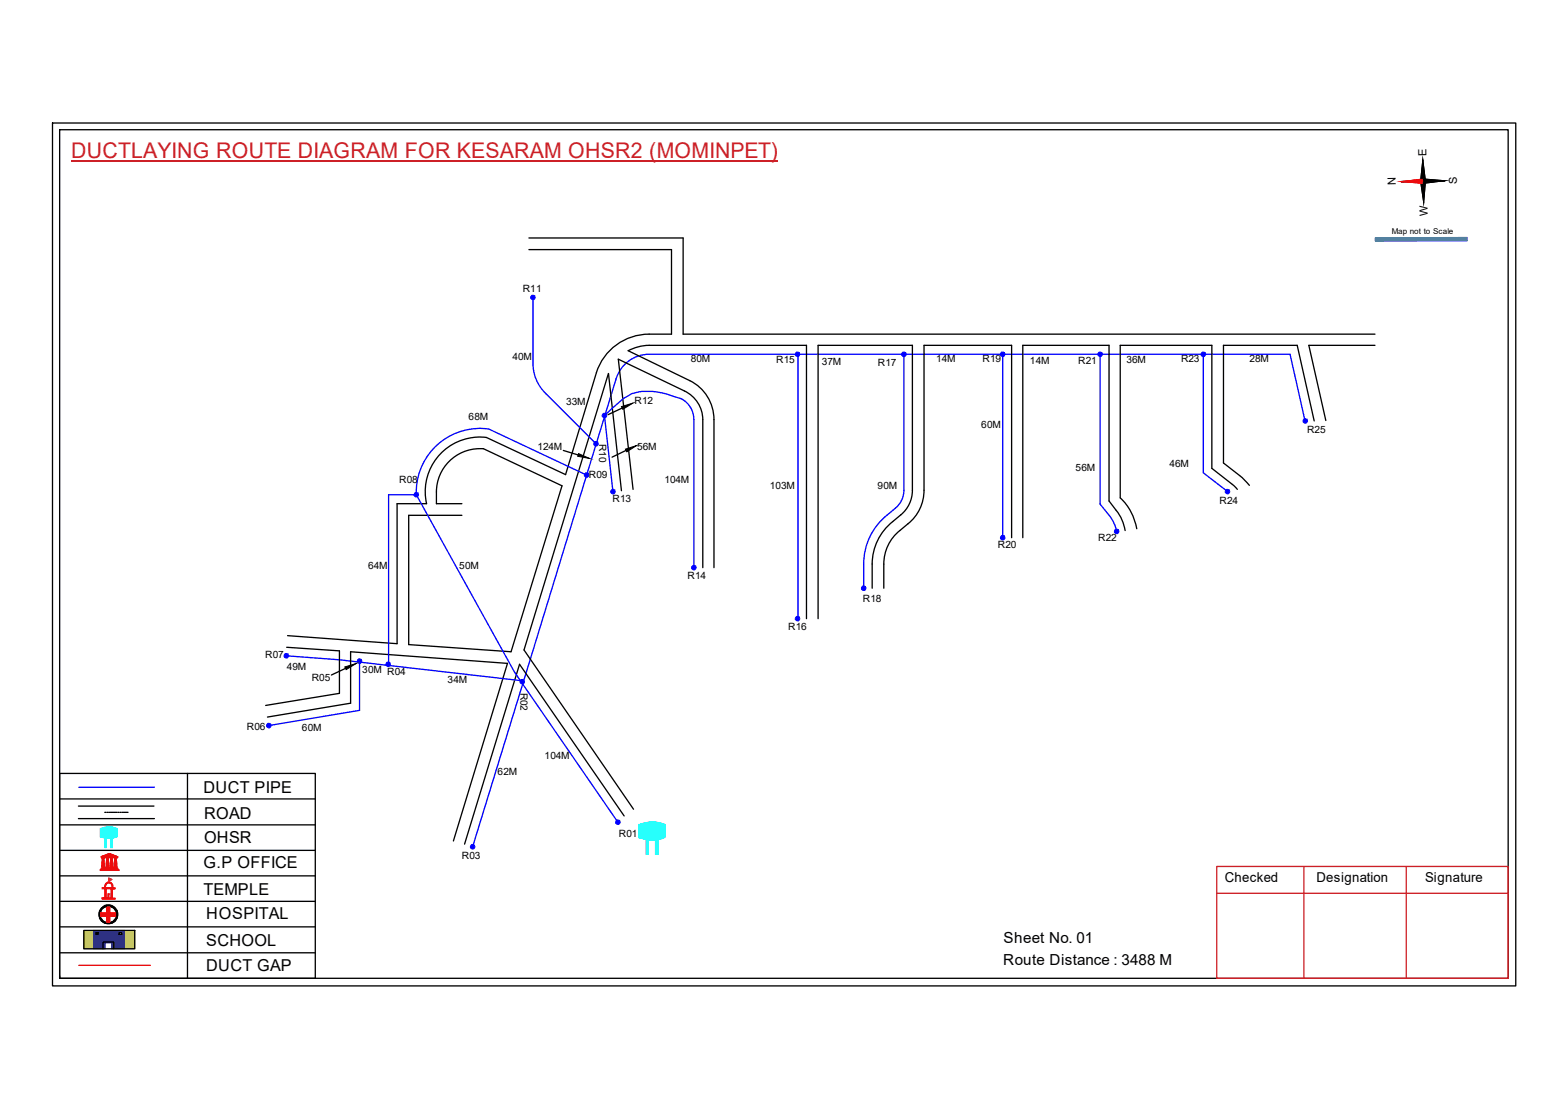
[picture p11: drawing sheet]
<svg xmlns="http://www.w3.org/2000/svg" width="297mm" height="210mm" viewBox="0 0 297 210" stroke-linecap="round" stroke-linejoin="round" font-family="sans-serif">
<path d="M11.3 151.2h48.4M11.3 156.1h48.4M14.9 152.6h14.3M14.9 154.9h14.3M35.5 146.4v38.8M11.3 175.4h48.4M11.3 161h48.4M11.3 165.8h48.4M11.3 170.6h48.4M11.3 180.3h48.4" fill="none" stroke="#000" stroke-width=".25"/>
<path d="M21 158.6h.3v1.8h-.3z" fill-rule="evenodd" fill="#0ffffc"/>
<path d="M21 158.6h.3v1.8h-.3z" fill="none" stroke="#0ffffc" stroke-width=".19"/>
<path d="M19.9 158.6h.2v1.8h-.2z" fill-rule="evenodd" fill="#0ffffc"/>
<path d="M19 156.9l1-.3a3.8 3.8 0 0 1 2.1 .2v1.6l-1.5 .3-1.6-.4zM19.9 158.6h.2v1.8h-.2z" fill="none" stroke="#0ffffc" stroke-width=".19"/>
<path d="M19 156.8a4 4 0 0 1 3.1 0v1.7a4.5 4.5 0 0 1-3-.1z" fill-rule="evenodd" fill="#0ffffc"/>
<path d="M19 156.8a4 4 0 0 1 3.1 0v1.7a4.5 4.5 0 0 1-3-.1z" fill="none" stroke="#0ffffc" stroke-width=".19"/>
<path d="M19 164.6h3.5v.2h-3.5zM19.2 164.3h3.1v.2h-3.1zM19.2 162.1l1.5-.6 1.6 .7zM19.3 162.4l.6-.1-.2 .1 .1 1.7h-.5l.1-1.7zM19.3 164.2h2.8v.1h-2.8zM19.5 162.1l1.2-.5 1.3 .5zM20.1 162.3h.5v1.8h-.5zM20.7 161.7l.2 .1-.2 .3zM20.9 162.3h.5v1.8h-.5zM21.6 162.3l.6 .1h-.1v1.7h-.4l.1-1.7z" fill="none" stroke="#f00" stroke-width=".19"/>
<path d="M21.6 162.3h.5v1.8h-.5z" fill-rule="evenodd" fill="#f00"/>
<path d="M21.6 162.3h.5v1.8h-.5z" fill="none" stroke="#f00" stroke-width=".19"/>
<path d="M20.9 162.3h.5v1.8h-.5z" fill-rule="evenodd" fill="#f00"/>
<path d="M20.9 162.3h.5v1.8h-.5z" fill="none" stroke="#f00" stroke-width=".19"/>
<path d="M20.1 162.3h.5v1.8h-.5z" fill-rule="evenodd" fill="#f00"/>
<path d="M20.1 162.3h.5v1.8h-.5z" fill="none" stroke="#f00" stroke-width=".19"/>
<path d="M19.3 162.3h.5v1.8h-.5z" fill-rule="evenodd" fill="#f00"/>
<path d="M19.3 162.3h.5v1.8h-.5z" fill="none" stroke="#f00" stroke-width=".19"/>
<path d="M20.6 161.7h.4v.4h-.4z" fill-rule="evenodd" fill="#f00"/>
<path d="M19 164.6h3.6v.2h-3.6zM19 164.7h3.6M19.2 164.3h3.1v.2h-3.1zM19.2 164.4h3.1M19.3 164.2h2.8v.1h-2.8zM19.3 164.3h2.8M20.6 161.7h.4v.4h-.4z" fill="none" stroke="#f00" stroke-width=".19"/>
<path d="M19.2 162.1l1-.4a.94 .94 0 0 1 1.1 0l1 .4v.2h-3.1zM19.9 162.1h.7l-.1-.3zM21 161.8l-.1 .3h.7z" fill-rule="evenodd" fill="#f00"/>
<path d="M19.2 162.1l1-.4a.94 .94 0 0 1 1.1 0l1 .4v.2h-3.1zM19.9 162.1l.6-.3 .1 .3zM20.1 168.1h1l-.1 1.9-.9-.1zM20.1 167.2a.73 .73 0 0 1 .9-.2 .73 .73 0 0 1 .4 .9v.2h.4v.1h-.5v1.7l.5 .1v.2l-2.5-.1v-.2h.6v-1.8h-.5v-.1h.5v-.4zM20.1 167.3a.55 .55 0 0 1 1 0l.2 .8-1.4-.1zM20.5 169.2l.1 .6zM20.6 166.5l.1 .5zM21 161.8l.6 .3h-.7z" fill="none" stroke="#f00" stroke-width=".19"/>
<path d="M20.6 166.2l.6 .3-.5 .3z" fill="none" stroke="#e66000" stroke-width=".19"/>
<path d="M20 167.2a.8 .8 0 0 1 1.4 .3v.5l.4 .1v.1l-.5 .1v1.5l.1 .2h.4v.2h-2.5v-.3l.6-.1v-1.6h-.6v-.2h.5zM20.1 167.4l-.2 .6h1.3l-.1-.6-.2-.3h-.5zM20.1 168.3v1.6h.9v-1.7zM20.4 169.2h.3l-.1 .7h-.2z" fill-rule="evenodd" fill="#f00"/>
<path d="M20 167.2a.8 .8 0 0 1 1.4 .3v.5l.4 .1v.1l-.5 .1v1.5l.1 .2h.4v.2h-2.5v-.3l.6-.1v-1.6h-.6v-.2h.5zM20.1 167.4l.3-.3h.5l.2 .3 .1 .6h-1.3zM20.1 168.3l.9-.1v1.7h-.9zM20.4 169.2h.3l-.1 .7h-.2z" fill="none" stroke="#f00" stroke-width=".19"/>
<path d="M20.6 166.5v.5z" fill="#f00"/>
<path d="M20.6 166.5v.5z" fill="none" stroke="#f00" stroke-width=".19"/>
<path d="M20.6 166.5v.5z" fill="#f00"/>
<path d="M20.6 166.5v.5z" fill="none" stroke="#f00" stroke-width=".19"/>
<path d="M20.6 166.5v.5z" fill="#f00"/>
<path d="M20.6 166.5v.5zM20.6 166.5v.5" fill="none" stroke="#f00" stroke-width=".19"/>
<path d="M20.7 166.8l-.1 .2z" fill="#f00"/>
<path d="M20.7 166.8l-.1 .2z" fill="none" stroke="#f00" stroke-width=".19"/>
<path d="M20.7 166.8v.2z" fill="#f00"/>
<path d="M20.7 166.8v.2z" fill="none" stroke="#f00" stroke-width=".19"/>
<path d="M20.6 167h.1z" fill="#f00"/>
<path d="M20.6 167h.1z" fill="none" stroke="#f00" stroke-width=".19"/>
<path d="M20.6 167h.1z" fill="#f00"/>
<path d="M20.6 167h.1z" fill="none" stroke="#f00" stroke-width=".19"/>
<path d="M20.6 166.2l.6 .3-.6 .3z" fill-rule="evenodd" fill="#e66000"/>
<path d="M20.6 166.2l.6 .3-.6 .3z" fill="none" stroke="#e66000" stroke-width=".19"/>
<path d="M11.3 146.4h48.4v38.8h-48.4zM19.9 153.8h.2M20.3 153.8h.2M20.7 153.8h.3M21 153.8h.4M21.5 153.8h.3M21.9 153.8h.2M22.3 153.8h.3M22.7 153.8h.3M23.2 153.8h.2M23.5 153.8h.3M23.9 153.8h.4" fill="none" stroke="#000" stroke-width=".25"/>
<path d="M14.9 149h14.3" fill="none" stroke="#00f" stroke-width=".25"/>
<g fill="none" stroke="#000" stroke-width=".19">
<path d="M19.3 172a1.38 1.38 0 0 1 2.4 .2 1.58 1.58 0 0 1 .3 1.6l-.2 .1a1.55 1.55 0 0 1-2.2 .4 1.55 1.55 0 0 1-.3-2.3z"/>
<circle cx="20.5" cy="173" r="1.81"/>
<circle cx="20.5" cy="173.1" r="1.78"/>
<circle cx="20.5" cy="173.1" r="1.59"/>
</g>
<path d="M18.7 173a1.81 1.81 0 0 1 3.6 0 1.81 1.81 0 0 1-3.6 0zM19.3 172a1.54 1.54 0 0 0 .3 2.3 1.54 1.54 0 0 0 2.2-.4l.2-.1a1.53 1.53 0 0 0-.9-2.1 1.37 1.37 0 0 0-1.8 .3z" fill-rule="evenodd" fill="#000"/>
<path d="M19.1 172.8h1.2v-1.1h.5v1.1h1.1v.6h-1.1v1.1h-.5v-1.1h-1.2z" fill="none" stroke="#f00" stroke-width=".25"/>
<path d="M19.1 172.8h1.1v-1.1h.6v1.1h1.1v.6h-1.1v1.1h-.6v-1.1h-1.1z" fill-rule="evenodd" fill="#f00"/>
<path d="M19.1 172.8h1.1v-1.1h.6v1.1h1.1v.6h-1.1v1.1h-.6v-1.1h-1.1z" fill="none" stroke="#f00" stroke-width=".19"/>
<path d="M14.9 182.7h13.6" fill="none" stroke="#f00" stroke-width=".25"/>
<path d="M15.9 176.1h1.9v3.5h-1.9zM23.6 176.1h1.9v3.5h-1.9z" fill-rule="evenodd" fill="#c8c92d"/>
<path d="M15.9 176.1h1.9v3.5h-1.9zM23.6 176.1h1.9v3.5h-1.9z" fill="none" stroke="#c8c92d" stroke-width=".19"/>
<path d="M17.7 176.1h5.9v3.5h-2.5v-1.1h-1.2v1.1h-2.2zM18.2 176.5v.4h.3v-.4zM22.6 176.5v.4h.4v-.4z" fill-rule="evenodd" fill="#293189"/>
<path d="M17.7 176.1h5.9v3.5h-2.5v-1.1h-1.2v1.1h-2.2zM18.2 176.5h.3v.4h-.3zM22.6 176.5h.4v.4h-.4z" fill="none" stroke="#293189" stroke-width=".19"/>
<path d="M9.9 23.3h277.2v163.3h-277.2zM11.3 24.6h274.4v160.6h-274.4zM273.7 34.2l-8.2 .2M15.9 176.1h9.6v3.5h-9.6zM18.2 176.5h.4v.4h-.4zM19.5 179.6v-1.3h2v1.3M22.6 176.5h.5v.4h-.5zM11.3 184.8v.4" fill="none" stroke="#000" stroke-width=".25"/>
<path d="M13.5 30.4h133.9" fill="none" stroke="#cd2027" stroke-width=".25"/>
<path d="M269.1 34.3h.9l-.3 4.1zM269.5 30.2l.5 4.1h-.9z" fill="#000"/>
<path d="M269.1 34.3h.9l-.3 4.1zM269.5 30.2l.5 4.1h-.9z" fill="none" stroke="#000" stroke-width=".19"/>
<path d="M265.5 34.4l4.1-.5v.8z" fill="#f00"/>
<path d="M265.5 34.4l4.1-.5v.8z" fill="none" stroke="#f00" stroke-width=".19"/>
<path d="M269.6 33.9l4.1 .3-4.1 .5zM269.1 34.3h.9l-.3 4.1zM269.5 30.2l.5 4.1h-.9z" fill="#000"/>
<path d="M269.1 34.3h.9l-.3 4.1zM269.5 30.2l.5 4.1h-.9zM269.6 33.9l4.1 .3-4.1 .5z" fill="none" stroke="#000" stroke-width=".19"/>
<path d="M273.7 34.2l-8.2 .2" fill="none" stroke="#000" stroke-width=".25"/>
<path d="M265.5 34.4l4.1-.5v.8z" fill="#f00"/>
<path d="M265.5 34.4l4.1-.5v.8z" fill="none" stroke="#f00" stroke-width=".19"/>
<path d="M269.6 33.9l4.1 .3-4.1 .5z" fill="#000"/>
<path d="M269.6 33.9l4.1 .3-4.1 .5z" fill="none" stroke="#000" stroke-width=".19"/>
<path d="M269.6 34.3l-4.1 .1" fill="none" stroke="#f00" stroke-width=".25"/>
<path d="M273.7 34.2l-4.1 .1" fill="none" stroke="#000" stroke-width=".25"/>
<path d="M260.6 45h17.2v.6h-17.2z" fill-rule="evenodd" fill="#0093dd"/>
<path d="M260.6 45h17.2v.6h-17.2z" fill="none" stroke="#0093dd" stroke-width=".19"/>
<path d="M260.6 45h17.3v.6h-17.3z" fill="none" stroke="#0093dd" stroke-width=".25"/>
<g fill="none" stroke="#000" stroke-width=".25">
<path d="M100.2 47.2h27v16a17.1 17.1 0 0 0-8.5 1 10.4 10.4 0 0 0-5.7 6.3l-5.9 19.3-14.9-7a10.3 10.3 0 0 0-11.4 12.5h-5.6v26.5l-20.7-1.5M100.2 45h29.2v18.2h131.1M249 79.7l-3.3-14.3h-13.9v22.2l3.4 2.7 1.5 1.6M260.5 65.4h-12.6l3.3 14.2M87.5 95.3h-4.8a10.5 10.5 0 0 1 1.1-6.3 8.3 8.3 0 0 1 7.8-4.1l14.9 7-9.7 31.5-19.4-1.4v-24.5h10.1M117.7 92.9l-2.4-22.2-16 52.3 20.7 30.2M119.9 92.6l-2.8-24.6 12.6 6a6.1 6.1 0 0 1 3.4 5.4v28M234.4 92.6l-.7-.7-4.1-3.3v-23.2h-17.4v28.8a10.4 10.4 0 0 1 3.1 5.9M135.3 107.4v-28a8.2 8.2 0 0 0-4.6-7.3l-11.7-5.7 2.2-.8 1.8-.2h29.8v51.7M165.2 111.3a21.1 21.1 0 0 1 .4-7.3 10.3 10.3 0 0 1 3.5-5.3 7.6 7.6 0 0 0 3.6-4.5l.1-1.4v-27.4h-17.8v51.7M191.6 101.8v-36.4h-16.6v27.4a8.1 8.1 0 0 1-3 6.3 10.1 10.1 0 0 0-3.9 4.5 8.2 8.2 0 0 0-.7 3.2v4.5M213.1 100.4l-.4-1.7-.5-1.1-2.1-2.8v-29.4h-16.3v36.4"/>
<path d="M50.7 135.7l15.7-2.6v-9.7l29.7 2.2-10.2 33.6M54.3 122.5l10 .7v8l-14 2.3M118.2 154.4l-19.8-28.7-10.4 34.1"/>
</g>
<g fill="none" stroke="#00f" stroke-width=".25">
<path d="M101 56.3v12.4a7.9 7.9 0 0 0 2.4 5.8l9.5 9.5M114.5 78.7l1.6 14.3M129 75.4a4.4 4.4 0 0 1 2.4 4v28M151.2 67.1v50M171.2 67.1v25.7a4.3 4.3 0 0 1-1.6 3.4 13.9 13.9 0 0 0-5.2 6.4 12 12 0 0 0-.8 4.2v4.5M189.9 67.1v34.7M208.4 67.1v28.3l2.4 3.1 .5 1.1 .2 1.1M228 67.1v22.4l4.7 3.7M247.3 79.8l-2.9-12.7h-121.4a6.5 6.5 0 0 0-6.3 4.6l-27.2 88.6M78.9 93.6l18.6 33.7 19.5 28.3M78.9 93.6h-5.3v32M111.1 89.9l-18.5-8.7a12.1 12.1 0 0 0-13.7 12.4"/>
<path d="M54.2 124.1l10.1 .8 34.7 4M68.1 125.1v9.4l-17.2 2.8"/>
</g>
<circle cx="101" cy="56.3" r=".44" fill="#00f"/>
<circle cx="101" cy="56.3" r=".44" fill="none" stroke="#00f" stroke-width=".19"/>
<circle cx="114.5" cy="78.6" r=".44" fill="#00f"/>
<circle cx="114.5" cy="78.6" r=".44" fill="none" stroke="#00f" stroke-width=".19"/>
<circle cx="131.5" cy="107.4" r=".44" fill="#00f"/>
<circle cx="131.5" cy="107.4" r=".44" fill="none" stroke="#00f" stroke-width=".19"/>
<circle cx="78.9" cy="93.6" r=".44" fill="#00f"/>
<circle cx="78.9" cy="93.6" r=".44" fill="none" stroke="#00f" stroke-width=".19"/>
<circle cx="111.1" cy="89.9" r=".44" fill="#00f"/>
<circle cx="111.1" cy="89.9" r=".44" fill="none" stroke="#00f" stroke-width=".19"/>
<circle cx="116.1" cy="93" r=".44" fill="#00f"/>
<circle cx="116.1" cy="93" r=".44" fill="none" stroke="#00f" stroke-width=".19"/>
<circle cx="54.2" cy="124.1" r=".44" fill="#00f"/>
<circle cx="54.2" cy="124.1" r=".44" fill="none" stroke="#00f" stroke-width=".19"/>
<circle cx="50.9" cy="137.3" r=".44" fill="#00f"/>
<circle cx="50.9" cy="137.3" r=".44" fill="none" stroke="#00f" stroke-width=".19"/>
<circle cx="68.1" cy="125.1" r=".44" fill="#00f"/>
<circle cx="68.1" cy="125.1" r=".44" fill="none" stroke="#00f" stroke-width=".19"/>
<circle cx="89.5" cy="160.2" r=".44" fill="#00f"/>
<circle cx="89.5" cy="160.2" r=".44" fill="none" stroke="#00f" stroke-width=".19"/>
<circle cx="117.1" cy="155.6" r=".44" fill="#00f"/>
<circle cx="117.1" cy="155.6" r=".44" fill="none" stroke="#00f" stroke-width=".19"/>
<circle cx="151.1" cy="117.1" r=".44" fill="#00f"/>
<circle cx="151.1" cy="117.1" r=".44" fill="none" stroke="#00f" stroke-width=".19"/>
<circle cx="163.6" cy="111.3" r=".44" fill="#00f"/>
<circle cx="163.6" cy="111.3" r=".44" fill="none" stroke="#00f" stroke-width=".19"/>
<circle cx="151.1" cy="67" r=".44" fill="#00f"/>
<circle cx="151.1" cy="67" r=".44" fill="none" stroke="#00f" stroke-width=".19"/>
<circle cx="171.2" cy="67" r=".44" fill="#00f"/>
<circle cx="171.2" cy="67" r=".44" fill="none" stroke="#00f" stroke-width=".19"/>
<circle cx="190" cy="67" r=".44" fill="#00f"/>
<circle cx="190" cy="67" r=".44" fill="none" stroke="#00f" stroke-width=".19"/>
<circle cx="190" cy="101.7" r=".44" fill="#00f"/>
<circle cx="190" cy="101.7" r=".44" fill="none" stroke="#00f" stroke-width=".19"/>
<circle cx="228" cy="67" r=".44" fill="#00f"/>
<circle cx="228" cy="67" r=".44" fill="none" stroke="#00f" stroke-width=".19"/>
<circle cx="208.4" cy="67" r=".44" fill="#00f"/>
<circle cx="208.4" cy="67" r=".44" fill="none" stroke="#00f" stroke-width=".19"/>
<circle cx="112.9" cy="83.9" r=".44" fill="#00f"/>
<circle cx="112.9" cy="83.9" r=".44" fill="none" stroke="#00f" stroke-width=".19"/>
<path d="M124.2 158.8h.5v2.9h-.5z" fill-rule="evenodd" fill="#0ffffc"/>
<path d="M121 156.1a6.3 6.3 0 0 1 4.9-.1v2.5a6.5 6.5 0 0 1-4.9 0zM122.4 158.7h.4v3h-.4zM124.2 158.8h.5v2.9h-.5z" fill="none" stroke="#0ffffc" stroke-width=".19"/>
<path d="M122.6 158.7v3" fill="none" stroke="#0ffffc" stroke-width=".42"/>
<path d="M121 156a6.8 6.8 0 0 1 4.9 0v2.5a6.6 6.6 0 0 1-4.9 .1z" fill-rule="evenodd" fill="#0ffffc"/>
<path d="M121 156a6.8 6.8 0 0 1 4.9 0v2.5a6.6 6.6 0 0 1-4.9 .1z" fill="none" stroke="#0ffffc" stroke-width=".19"/>
<circle cx="247.3" cy="79.6" r=".44" fill="#00f"/>
<circle cx="247.3" cy="79.6" r=".44" fill="none" stroke="#00f" stroke-width=".19"/>
<circle cx="98.9" cy="129" r=".44" fill="#00f"/>
<circle cx="98.9" cy="129" r=".44" fill="none" stroke="#00f" stroke-width=".19"/>
<circle cx="73.5" cy="125.7" r=".44" fill="#00f"/>
<circle cx="73.5" cy="125.7" r=".44" fill="none" stroke="#00f" stroke-width=".19"/>
<path d="M117.7 77l2.2-.7-1.9 1.2zM109.6 85.9l2.1 .9-2.3-.4zM118.5 85l2.1-.7-1.9 1.2zM65.3 126.2l2.2-.6-1.9 1.1z" fill="#000"/>
<path d="M117.7 77l2.2-.7-1.9 1.2zM109.6 85.9l2.1 .9-2.3-.4zM118.5 85l2.1-.7-1.9 1.2zM65.3 126.2l2.2-.6-1.9 1.1z" fill="none" stroke="#000" stroke-width=".19"/>
<path d="M117.9 77.2l-2.7 1.3M106.7 85.3l2.8 .8M118.6 85.3l-2.7 1.2M65.5 126.5l-2.7 1.3" fill="none" stroke="#000" stroke-width=".25"/>
<path d="M129 75.4l-1.5-.4a12.2 12.2 0 0 0-7.8-.5l-1.6 .9-3.6 3.3" fill="none" stroke="#00f" stroke-width=".25"/>
<circle cx="211.6" cy="100.5" r=".44" fill="#00f"/>
<circle cx="211.6" cy="100.5" r=".44" fill="none" stroke="#00f" stroke-width=".19"/>
<path d="M230.5 164h55.2v21.2h-55.2zM230.5 169.1h55.2M247 164v21.2M266.4 164v21.2" fill="none" stroke="#cd2027" stroke-width=".25"/>
<circle cx="232.5" cy="93" r=".44" fill="#00f"/>
<circle cx="232.5" cy="93" r=".44" fill="none" stroke="#00f" stroke-width=".19"/>
<text font-size="4.1" fill="#cd2027" x="13.5" y="29.9">DUCTLAYING ROUTE DIAGRAM FOR KESARAM OHSR2 (MOMINPET)</text>
<g font-size="3.1">
<text x="38.6" y="150">DUCT PIPE</text>
<text x="38.6" y="154.9">ROAD</text>
<text x="38.6" y="159.5">OHSR</text>
<text x="38.6" y="164.3">G.P OFFICE</text>
<text x="38.6" y="169.3">TEMPLE</text>
<text x="39.1" y="173.9">HOSPITAL</text>
<text x="39.1" y="179">SCHOOL</text>
<text x="39.1" y="183.8">DUCT GAP</text>
</g>
<g font-size="2.9">
<text x="190.1" y="178.6">Sheet No. 01</text>
<text x="190" y="182.7">Route Distance : 3488 M</text>
</g>
<g font-size="2.6">
<text x="232" y="167">Checked</text>
<text x="249.4" y="167">Designation</text>
<text x="270" y="167">Signature</text>
</g>
<g font-size="2.1">
<text x="270.2" y="29.5" transform="rotate(-91 270.2 29.5)">E</text>
<text x="264.5" y="35.1" transform="rotate(-91 264.5 35.1)">N</text>
<text x="276.1" y="34.8" transform="rotate(-91 276.1 34.8)">S</text>
<text x="270.5" y="40.9" transform="rotate(-91 270.5 40.9)">W</text>
</g>
<g font-size="1.9">
<text x="99" y="55.3">R11</text>
<text x="97.1" y="68.1">40M</text>
<text x="130.8" y="68.6">80M</text>
<text x="147" y="68.7">R15</text>
<text x="155.7" y="69">37M</text>
<text x="166.3" y="69.3">R17</text>
<text x="177.3" y="68.6">14M</text>
<text x="186.1" y="68.6">R19</text>
<text x="195.1" y="68.8">14M</text>
<text x="204.3" y="68.8">R21</text>
<text x="213.4" y="68.7">36M</text>
<text x="223.7" y="68.6">R23</text>
<text x="236.7" y="68.5">28M</text>
<text x="107.2" y="76.6">33M</text>
<text x="120.2" y="76.5">R12</text>
<text x="88.8" y="79.4">68M</text>
<text x="185.9" y="80.9">60M</text>
<text x="247.6" y="82">R25</text>
<text x="101.8" y="85.2">124M</text>
<text x="113.5" y="84.1" transform="rotate(90 113.5 84.1)">R10</text>
<text x="120.7" y="85.1">56M</text>
<text x="203.7" y="89.1">56M</text>
<text x="221.5" y="88.3">46M</text>
<text x="75.6" y="91.4">R08</text>
<text x="111.5" y="90.5">R09</text>
<text x="116" y="95.1">R13</text>
<text x="125.9" y="91.4">104M</text>
<text x="145.8" y="92.6">103M</text>
<text x="166.2" y="92.5">90M</text>
<text x="231" y="95.3">R24</text>
<text x="69.7" y="107.7">64M</text>
<text x="87" y="107.6">50M</text>
<text x="189" y="103.8">R20</text>
<text x="208.1" y="102.4">R22</text>
<text x="130.3" y="109.6">R14</text>
<text x="163.4" y="114">R18</text>
<text x="149.3" y="119.3">R16</text>
<text x="50.2" y="124.6">R07</text>
<text x="54.3" y="126.7">49M</text>
<text x="59.1" y="128.9">R05</text>
<text x="68.6" y="127.4">30M R04</text>
<text x="84.8" y="129.2">34M</text>
<text x="98.6" y="131.1" transform="rotate(90 98.6 131.1)">R02</text>
<text x="46.8" y="138.2">R06</text>
<text x="57.2" y="138.4">60M</text>
<text x="103.2" y="143.6">104M</text>
<text x="94.3" y="146.6">62M</text>
<text x="117.2" y="158.3">R01</text>
<text x="87.5" y="162.6">R03</text>
</g>
<text font-size="1.5" x="263.7" y="44.2">Map not to Scale</text>
</svg>
